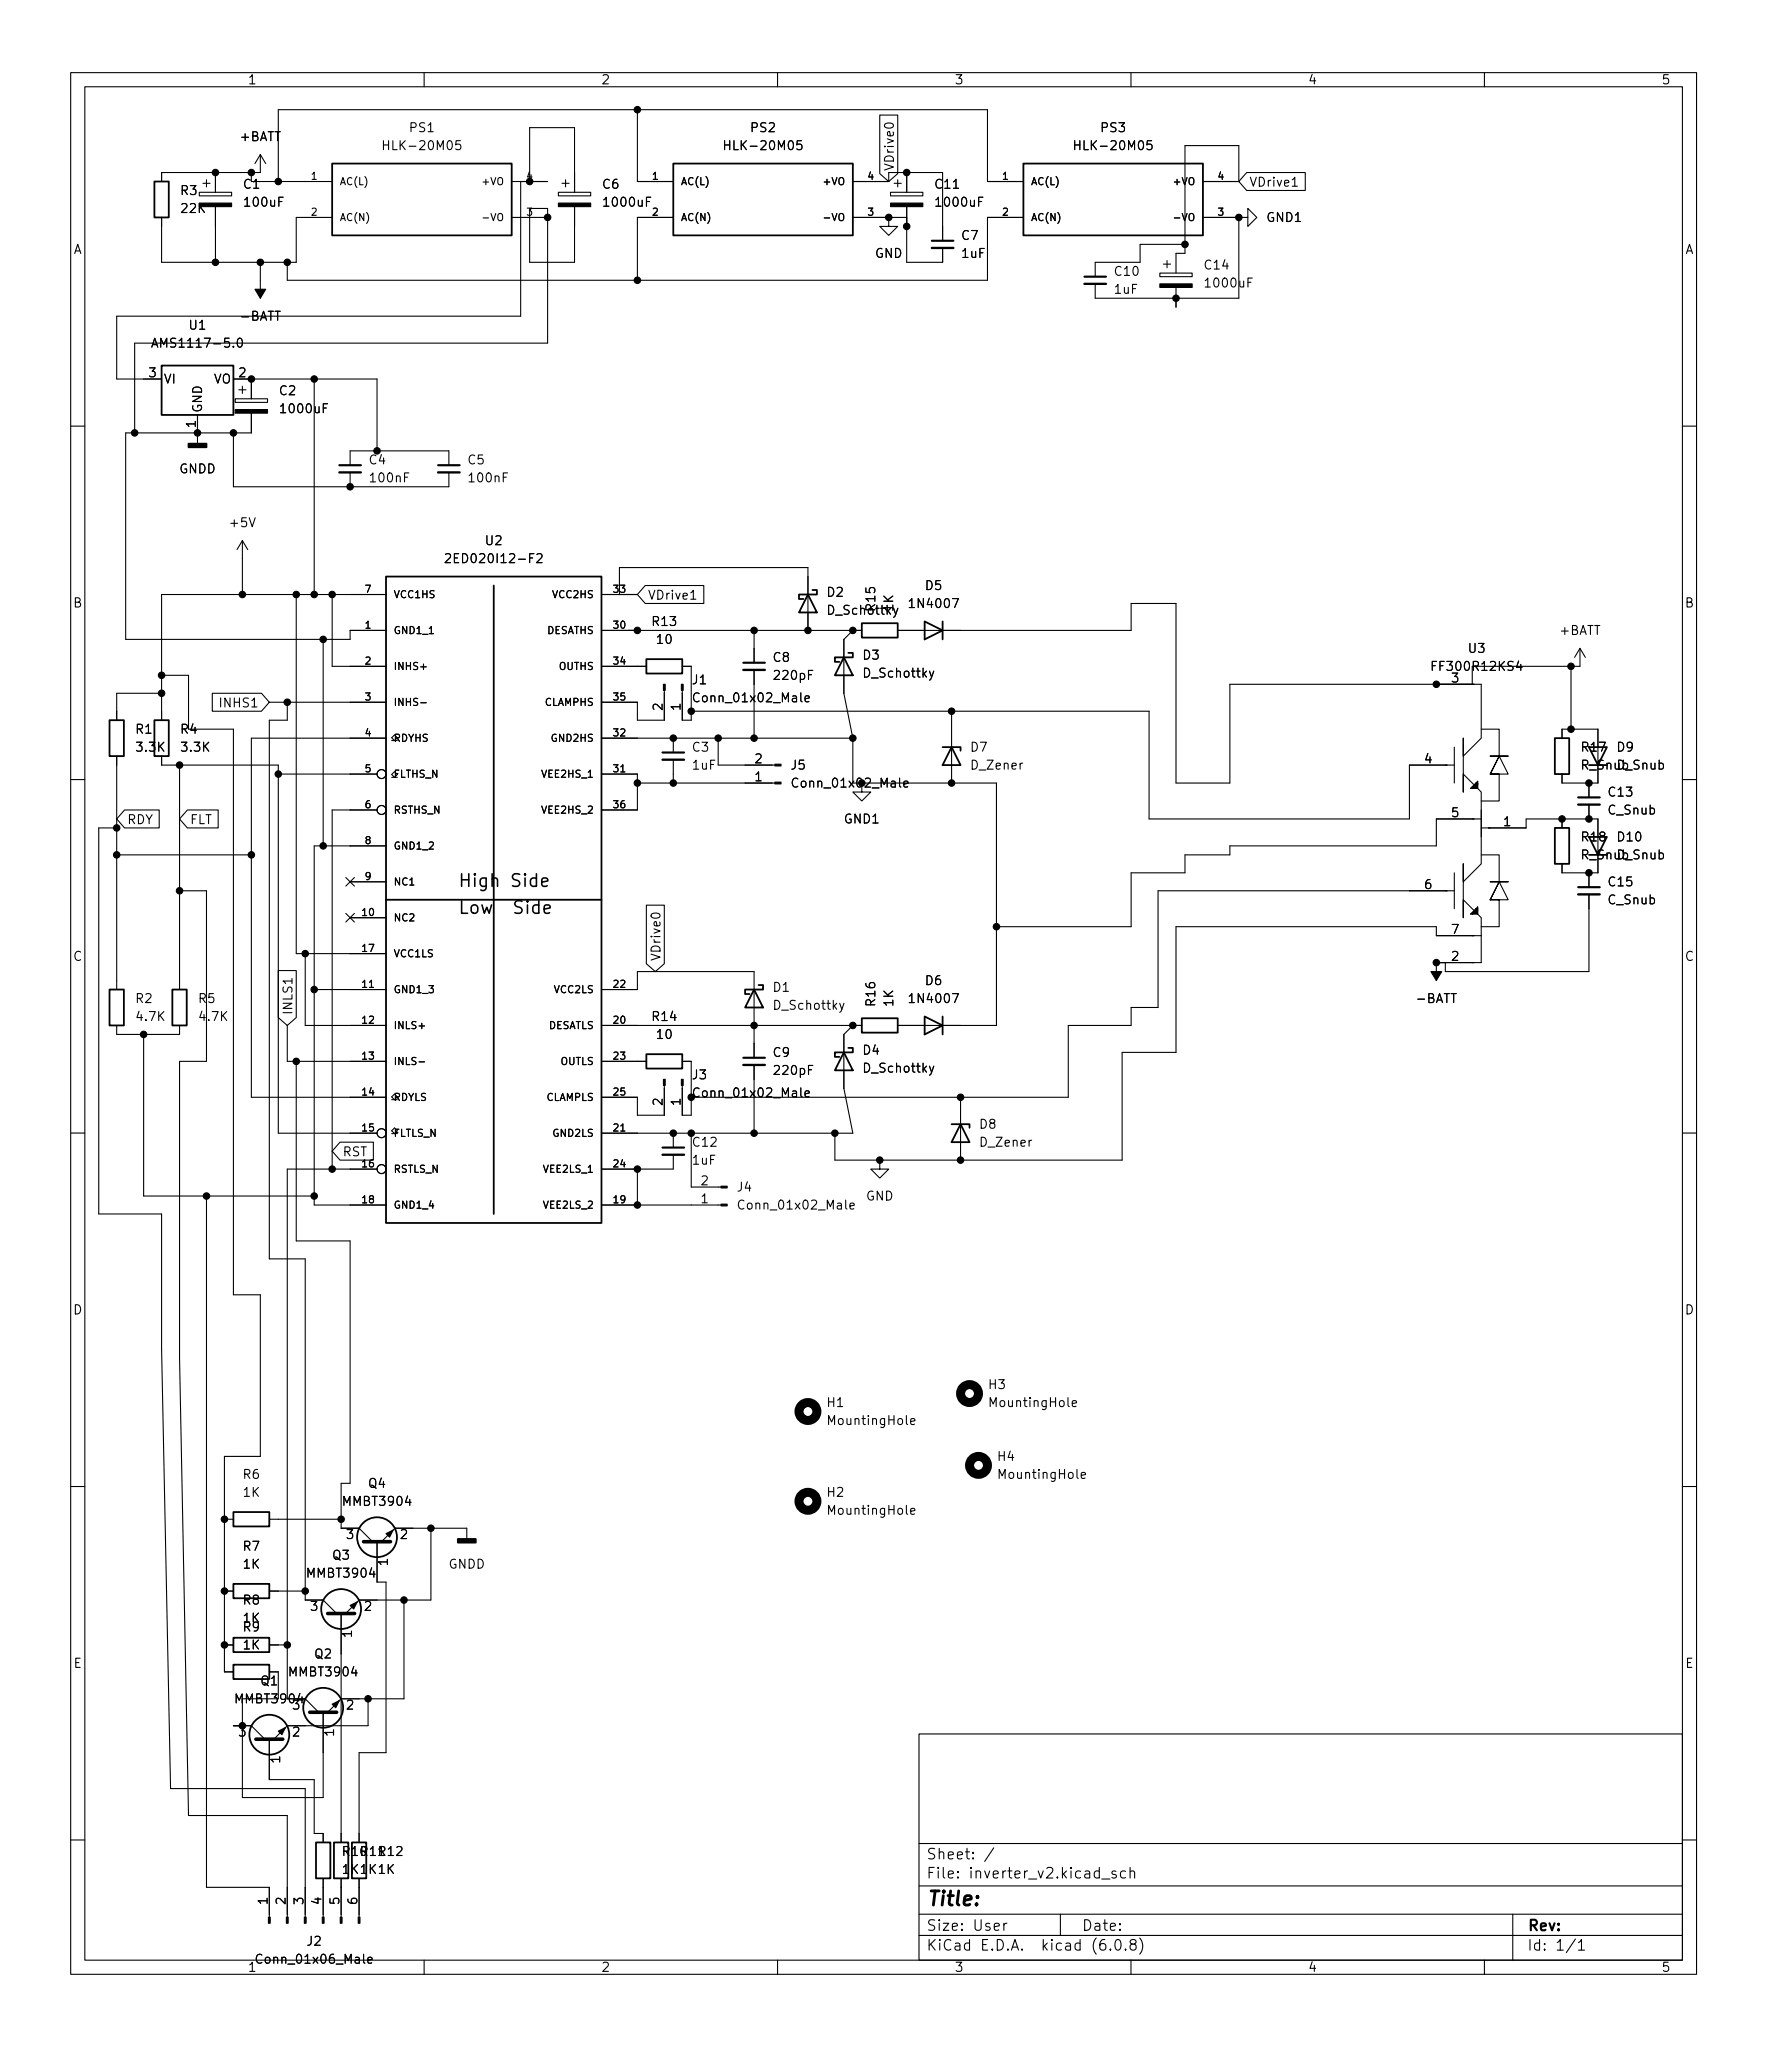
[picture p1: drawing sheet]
<svg xmlns="http://www.w3.org/2000/svg" width="250mm" height="289mm" viewBox="0 0 250 289" stroke-linecap="round" stroke-linejoin="round" font-family="sans-serif">
<g fill="none" stroke="#000" stroke-width=".15">
<path d="M10 10.3h230v269h-230zM12 12.3h226v265h-226zM54.2 19.9v1.3M60 10.3v2M65.1 19.9h-.6v.6l.1-.1h.5l.1 .2-.1 .5-.1 .1h-.4l-.1-.1M90.2 15.5v10.2h5M102.5 19.9v1.3M110 10.3v2M113.4 19.9h-.6l-.1 .6 .2-.1h.4l.2 .2-.1 .5-.2 .1h-.3l-.2-.1M124.5 16.3h2.5v8.3l-1.3 1.1-1.2-1.1zM125.2 17.5a.69 .69 0 0 1 1.2 .3 .79 .79 0 0 1-1.3 0zM152 19.9v1.3"/>
<path d="M160 10.3v2M162.9 19.9h-.6v.6l.1-.1h.5l.1 .2-.1 .5-.2 .1h-.3l-.1-.1M210 10.3v2M22.9 30.8v6.3h19v-6.3h5.1M28.2 27.2h4.6v.5h-4.6zM28.7 25.9h1M29.2 25.4v1M30.5 24.4v2.8M30.5 29.2v7.9M35.6 24.4v1.3h11.4M36.8 21.9v2.5h-13.9v1.3M36.8 37.1v5.1"/>
<path d="M36.8 21.9l-.7 1.2M36.8 21.9l.8 1.2M39.4 25.7v-10.2h100.3v10.2h5.1M54.2 20.5h.8M68.3 30.8h.8M72.4 25.7h5.1M72.4 30.8h5.1M73.7 25.7v19h-57.2v8.9h6.4M74.9 25.7v-7.6h6.4v9.1M79 27.2h4.6v.5h-4.6zM79.5 25.9h1M80 25.4v1"/>
<path d="M81.3 29.2v7.9h-6.4v-7.6h2.6v19h-58.5v12.7M95.2 30.8h-5v8.8M102.5 20.5h.7M116.6 30.8h.8M120.6 25.7h5.1M120.6 30.8h7.7M125.7 30.8v1.2h1.3l-1.3 1.3-1.2-1.3h1.2M125.7 25.7v-1.3h7.6v9.7M126 27.2h4.6v.5h-4.6zM126.5 25.9h1M127 25.4v1M128.3 29.2v7.9h5v-2"/>
<path d="M128.3 24.4v2.8M144.8 30.8h-5.1v8.8h-99.1v-2.5M152 20.5h.8M164.1 38.6h4.6v.5h-4.6zM164.6 37.4h1M165.1 36.9v1M166.1 30.8h.8M167.6 34.6h-6.3v2.5h-6.4v2M170.2 25.7h5.1M170.2 30.8h5.1M175.3 30.8h1.2v-1.3l1.3 1.3-1.3 1.2v-1.2M175.3 25.7v-5.1h-7.7v15.2h-1.2v2.8"/>
<path d="M175.3 30.8v11.4h-20.4v-2M176.4 24.4h8.3v2.5h-8.3l-1.1-1.2zM182.8 26.3h.7M21.5 49.1l.4-1.3 .4 1.3M21.6 48.7h.6M27.9 58.7v4.1M33 53.6h20.3v10.2M33.3 56.4h4.5v.5h-4.5zM33.7 48l.2-.2a.69 .69 0 0 1 .3 1.2l-.2 .1a.69 .69 0 0 1-.3-1.1zM33.8 55.1h1M34.3 54.6v1M35.6 53.6v2.8"/>
<path d="M35.6 58.4v2.8h-17.8v29.2h31.7v-1.2h5.1M44.4 53.6v30.5M166.4 40.7v2.8M10 60.3h2M33 61.2v7.7h30.5v-2.1M34.3 76.5v7.6M34.3 76.5l-.8 1.2M34.3 76.5l.8 1.2M49.5 65.8v-2h14v2M49.5 66.8v2.1M63 78.4l.2-.1h.3l.2 .1v.3v.2l-.7 .7h.7M76 78.4l.1-.1h.3l.2 .1 .1 .3-.1 .2-.7 .7h.8"/>
<path d="M238 60.3h2M22.9 98.1h-6.4v3.8M22.9 95.5h3.8v7.6h6.3v80.1h3.8v22.8h-5.1v30.5h1.3M30 98.1h7l1.1 1.2-1.1 1.3h-7zM38.1 99.3h16.5M40.6 99.3v2.6h-2.5v76.2h5.1v48.2h2.5l1.9 1.9M41.9 84.1v50.8h12.7M45.7 90.4v29.3M47 84.1v10.2h7.6M54.6 84.1h-31.7v17.8M59.5 94.3h.8M59.5 99.4h.8"/>
<path d="M85.1 94.3h6.3M85.1 89.2h36.8M85.1 84.1h5.1M87.6 84.1v-3.8h26.7v8.9M91.3 82.8h8.3v2.6h-8.3l-1.1-1.3zM94 97.7v4.2h-3.8v-2.6h-5.1M96.5 94.3h1.3v7.6h-1.3v-4.2M97.7 84.8h.7M106.7 89.2v4.5M106.7 94.8v9.6M113.9 98.9l.6-.2-.1-.2-.3-.1-.2 .2 .1 .6h.4M120.6 89.2l-1.2 1.2v7.7l1.2 6.3"/>
<path d="M127 89.2h33v-3.8h6.4v25.4h7.6v-14h35.5v7.6l-2.5 2.6v-2.6v7.6v-2.5l2.5 2.5v6.4M127 86l-.4 1.2-.2 .1M132.1 94.9l-.4 1.2-.2 .1M214.8 93.5l-.3 .9h.8M222.2 94.3v8.8M223.5 91.7v2.6h-15.2v2.5M223.5 91.7l-.7 1.3M223.5 91.7l.8 1.3M10 110.3h2M16.5 107v33M16.5 117.1h-2.5v54.6h8.9v19.1l1.2 62.2h19.1v18.2M17.6 114.6h4.9v2.5h-4.9l-1.1-1.3z"/>
<path d="M22.9 107v1.2h16.5v52.1h13.9M25.4 108.2v31.8M26.5 114.6h4.4v2.5h-4.4l-1.1-1.3zM39.4 109.5h13.9M53.3 114.6h-6.3v50.8M54.6 104.4h-19v50.8h19M54.6 119.7h-10.2v50.8h10.2M85.1 109.5h5.1v5.1h-5.1M85.1 104.4h35.5M90.2 110.8h19.4M95.2 104.4v2M95.2 107.5v3.3"/>
<path d="M97.8 100.6h64.8v15.2h36.8v-7.6h6.3M101.6 104.4v3.8h8M120.6 104.4v6.4M121.9 112h-1.3l1.3 1.3 1.3-1.3h-1.3v-1.2h19.1v34.3h-14M127.9 110.9l.6-.1-.1-.2-.4-.1-.1 .2v.6h.5M134.6 100.6v10.2M205.7 105.7v5.1M208.6 111.3l.2-.3v.4h-.5l.6-.6-.3 .3 .3-.2-.1 .4-.2 .1h.3M209 110.5v1h-1l1-1v1l-.2-.7h.2v.2l-.7 .5 .7-.7M209.5 114.6v7.6l-2.5 2.5v-2.5v7.6v-2.5l2.5 2.5v6.4h-6.3v2.5M209.5 103.1h2.6v3.9h1.3h-2.6h1.3l-1.3 2.5 1.3-2.5 1.3 2.5h-2.6h1.3v3.8h-2.6M209.5 115.8h-6.3v3.9h-29.2v1.2h-6.4v2.6h-7.6v7.6h-19"/>
<path d="M209.5 117.1h6.4v-1.3h10.2v7.7h-5.1v-1.3M221 104.4v-1.3h5.1v7.7h-5.1v-1.3M221 115.8v1.3M224.8 110.8v2M224.8 113.8v2M238 110.3h2M16.5 120.9h19.1M25.4 126h3.8v24.1h-3.8v41.9l1.3 64.8h13.9v14.4M39.4 137.3h2.5v6.6l-1.3 1.2-1.2-1.2zM41.3 138.4v.7M43.2 134.9v10.2h11.4M44.4 140h10.2"/>
<path d="M48.9 124.1l1.2 1.2M48.9 129.2l1.2 1.2M49.5 129.8h5.1M49.5 124.7h5.1M50.1 124.1l-1.2 1.2M50.1 129.2l-1.2 1.2M85.1 140h5.1v-2.6h16.5v12.2M91.4 128h2.6v8.3l-1.3 1.1-1.3-1.1zM92.2 129.3a.84 .84 0 0 1 1.2 .2 .69 .69 0 0 1-1.2 .3l-.1-.2zM205.7 126h-41.9v16.5h-3.8v2.6h-8.9v10.1h-53.3M205.7 123.5v5M208.6 129.1l.2-.3v.4h-.5l.6-.6-.3 .3 .3-.3-.1 .5-.2 .1h.3"/>
<path d="M209 128.3v1h-1l1-1v1l-.2-.8h.2v.3l-.7 .5 .7-.8M209.5 120.9h2.6v3.8h1.3h-2.6h1.3l-1.3 2.6 1.3-2.6 1.3 2.6h-2.6h1.3v3.8h-2.6M209.5 132.4h-6.3v-1.3h-36.8v17.8h-7.7v15.2h-40.6v-3.8M224.8 123.5v2M224.8 126.5v10.9h-20.3v-1.2M16.5 145.1v1.2h8.9v-1.2M20.3 146.3v22.9h24.1M40.6 145.1v5h14M41.9 150.1v25.4h7.6v34.3h-1.2v6.4h2.5l1.9 1.9M59.3 145.1h.8M59.3 150.2h.8M85.1 145.1h36.8"/>
<path d="M85.1 150.1h6.3M94 153.5v4.3h-3.8v-2.6h-5.1M96.5 150.1h1.3v7.7h-1.3v-4.3M106.7 150.6v9.7M113.9 154.7l.6-.1-.1-.2-.3-.1-.2 .2 .1 .6h.4M119.4 141.9l-.4 1.2-.2 .1M120.6 145.1l-1.2 1.2v7.6l1.2 6.4h-35.5M132.1 150.8l-.4 1.2-.2 .1M135.9 155.2v8.9M10 160.3h2M29.2 169.2v97.8h8.9v4.2M48.1 161.6h4.7v2.5h-4.7l-1.1-1.3z"/>
<path d="M53.3 165.4h-12.7v74.9M85.1 170.5h16.9M90.2 165.4v5.1M95.2 160.3v2M95.2 163.3v2.1h-10.1M97.8 160.3v7.6h4.2M120.2 170.6l.7-.1-.1-.3h-.4l-.2 .2 .1 .6h.5M124.5 164.1v1.3h1.2l-1.2 1.2-1.3-1.2h1.3M238 160.3h2M151.7 198.5l.6-.1-.1-.2-.3-.1-.2 .2 .1 .6h.4M10 210.3h2M31.7 214.9h1.3"/>
<path d="M38.1 214.9h10.2M53.3 218.1v5.7h1.3v24.1h-3.8v12.7M61 216.2v10.1h-10.2l-1.9 1.9M66 217.7v-1.5h-10.1l-1.9 1.9M128.8 213.8l.6-.1v-.3h-.4l-.2 .1 .1 .7h.5M128.8 201.1l.6-.1v-.3h-.4l-.2 .1 .1 .7h.5M153 208.7l.6-.1-.1-.3h-.4l-.1 .2v.6h.5M238 210.3h2M31.7 225.1h1.3M31.7 232.7h1.3M38.1 225.1h5.1M38.1 232.7h2.5"/>
<path d="M39.4 236.5v3.8h-5.1v14h11.4v-12.1M48.3 228.2v32.4M57.1 226.3v14h-8.8l-1.9 1.9M33 244.1h2.6l1.9 1.9M38.1 246v5.7h6.3v7.7h1.3v1.2M43.2 240.3l1.9 1.9M52.1 240.3v3.8h-11.5l-1.9 1.9M130 245.3h108v32h-108zM10 260.3h2M45.7 265.7v5.5M48.3 265.7v5.5M50.8 265.7v5.5"/>
<path d="M52 277.3l.6-.1v-.3h-.4l-.2 .1 .1 .7h.5M60 277.3v2M110 277.3v2M130 273.8h108M130 270.8h108M130 266.8h108M130 260.8h108M140.6 261.4l-1.3 1.9M142 272.1v1M142.4 272.1h-.2l-.2 .2M150 270.8v3M155.9 265.8h1.1"/>
<path d="M157.1 275.7l.1 .1-.1 .1-.1-.1 .1-.1v.2M157.9 264.7h-.4l-.2 .2 .1 .2 .5 .1v.2v.2l-.2 .1-.4-.1M157.9 274.4a.36 .36 0 0 1 .6 .2 .77 .77 0 0 1-.4 1.3 1 1 0 0 1-.2-1.5zM159.2 275.7l.1 .1-.1 .1v-.1v-.1v.2M159.2 264.7h-.4l-.3 .2v.5l.2 .2 .1 .1 .4-.1M159.9 264.8a.37 .37 0 0 1 .6 .1v.8M159.9 264.2v1.5M160 277.3v2M160.2 275l-.2-.1a.31 .31 0 0 1-.1-.3 .31 .31 0 0 1 .3-.2h.4a.31 .31 0 0 1 .1 .4 .31 .31 0 0 1-.3 .2h-.2l-.3 .3v.4l.3 .2 .4-.1 .1-.2v-.5l-.3-.1M161.2 274.1a1.72 1.72 0 0 1 0 2.3M210 277.3v2M214 270.8v6.5"/>
<path d="M222.9 274.3l-1.3 1.9M223.3 274.8l.4-.4v1.5M223.3 275.9h.9M238 260.3h2"/>
<circle cx="54" cy="114.6" r=".63"/>
<circle cx="54" cy="109.5" r=".63"/>
<circle cx="54" cy="165.4" r=".63"/>
<circle cx="54" cy="160.3" r=".63"/>
</g>
<path d="M131.8 35.1h3.1M153.4 40.2h3.1M48 66.8h3.1M62 66.8h3M105.2 94.8h3M93.7 107.5h3.1M223.3 113.8h3M223.3 126.5h3M105.2 150.6h3M93.7 163.3h3.1" fill="none" stroke="#000" stroke-width=".33"/>
<path d="M131.8 34.1h3.1M153.4 39.1h3.1M48 65.8h3.1M62 65.8h3M105.2 93.7h3M93.7 106.4h3.1M223.3 112.8h3M223.3 125.5h3M105.2 149.6h3M93.7 162.3h3.1" fill="none" stroke="#000" stroke-width=".3"/>
<g fill="#000" stroke="#000" stroke-width=".15">
<path d="M28.2 28.7h4.6v.5h-4.6zM79 28.7h4.6v.5h-4.6zM126 28.7h4.6v.5h-4.6zM36.1 40.9h1.5l-.8 1.3zM33.3 57.9h4.5v.5h-4.5zM164.1 40.2h4.6v.5h-4.6zM93.9 96.8h.2v.9h-.2zM96.4 96.8h.2v.9h-.2zM109.6 108.1h.9v.3h-.9zM109.6 110.6h.9v.3h-.9zM202.4 137.4h1.6l-.8 1.3zM93.9 152.7h.2v.8h-.2z"/>
<path d="M96.4 152.7h.2v.8h-.2zM102 167.8h.9v.2h-.9zM102 170.3h.9v.3h-.9zM54.6 216.9l1-.5-.5 1zM49.5 227.1l1-.5-.5 1zM39.4 244.9l1-.5-.5 1zM47 241.1l1-.5-.5 1zM38 271.2h.2v.9h-.2zM40.5 271.2h.3v.9h-.3zM43.1 271.2h.2v.9h-.2zM45.6 271.2h.2v.9h-.2zM48.1 271.2h.3v.9h-.3z"/>
<path d="M50.7 271.2h.2v.9h-.2z"/>
<circle cx="90.2" cy="15.5" r=".46"/>
<circle cx="30.5" cy="24.4" r=".46"/>
<circle cx="30.5" cy="37.1" r=".46"/>
<circle cx="35.6" cy="24.4" r=".46"/>
<circle cx="36.8" cy="37.1" r=".46"/>
<circle cx="39.4" cy="25.7" r=".46"/>
<circle cx="40.6" cy="37.1" r=".46"/>
<circle cx="74.9" cy="25.7" r=".46"/>
<circle cx="77.5" cy="30.8" r=".46"/>
<circle cx="90.2" cy="39.6" r=".46"/>
<circle cx="125.7" cy="30.8" r=".46"/>
<circle cx="128.3" cy="32" r=".46"/>
<circle cx="128.3" cy="24.4" r=".46"/>
<circle cx="167.6" cy="34.6" r=".46"/>
<circle cx="175.3" cy="30.8" r=".46"/>
<circle cx="35.6" cy="53.6" r=".46"/>
<circle cx="44.4" cy="53.6" r=".46"/>
<circle cx="166.4" cy="42.2" r=".46"/>
<circle cx="19" cy="61.2" r=".46"/>
<circle cx="27.9" cy="61.2" r=".46"/>
<circle cx="33" cy="61.2" r=".46"/>
<circle cx="49.5" cy="68.9" r=".46"/>
<circle cx="53.3" cy="63.8" r=".46"/>
<circle cx="22.9" cy="98.1" r=".46"/>
<circle cx="22.9" cy="95.5" r=".46"/>
<circle cx="34.3" cy="84.1" r=".46"/>
<circle cx="40.6" cy="99.3" r=".46"/>
<circle cx="41.9" cy="84.1" r=".46"/>
<circle cx="44.4" cy="84.1" r=".46"/>
<circle cx="45.7" cy="90.4" r=".46"/>
<circle cx="47" cy="84.1" r=".46"/>
<circle cx="90.2" cy="89.2" r=".46"/>
<circle cx="106.7" cy="89.2" r=".46"/>
<circle cx="114.3" cy="89.2" r=".46"/>
<circle cx="120.6" cy="89.2" r=".46"/>
<circle cx="203.2" cy="96.8" r=".46"/>
<circle cx="222.2" cy="94.3" r=".46"/>
<circle cx="16.5" cy="117.1" r=".46"/>
<circle cx="25.4" cy="108.2" r=".46"/>
<circle cx="39.4" cy="109.5" r=".46"/>
<circle cx="45.7" cy="119.7" r=".46"/>
<circle cx="90.2" cy="110.8" r=".46"/>
<circle cx="95.2" cy="104.4" r=".46"/>
<circle cx="95.2" cy="110.8" r=".46"/>
<circle cx="97.8" cy="100.6" r=".46"/>
<circle cx="101.6" cy="104.4" r=".46"/>
<circle cx="106.7" cy="104.4" r=".46"/>
<circle cx="120.6" cy="104.4" r=".46"/>
<circle cx="134.6" cy="100.6" r=".46"/>
<circle cx="134.6" cy="110.8" r=".46"/>
<circle cx="221" cy="115.8" r=".46"/>
<circle cx="222.2" cy="103.1" r=".46"/>
<circle cx="224.8" cy="110.8" r=".46"/>
<circle cx="224.8" cy="115.8" r=".46"/>
<circle cx="16.5" cy="120.9" r=".46"/>
<circle cx="25.4" cy="126" r=".46"/>
<circle cx="35.6" cy="120.9" r=".46"/>
<circle cx="43.2" cy="134.9" r=".46"/>
<circle cx="44.4" cy="140" r=".46"/>
<circle cx="141" cy="131.1" r=".46"/>
<circle cx="203.2" cy="136.2" r=".46"/>
<circle cx="224.8" cy="123.5" r=".46"/>
<circle cx="20.3" cy="146.3" r=".46"/>
<circle cx="41.9" cy="150.1" r=".46"/>
<circle cx="97.8" cy="155.2" r=".46"/>
<circle cx="106.7" cy="145.1" r=".46"/>
<circle cx="120.6" cy="145.1" r=".46"/>
<circle cx="135.9" cy="155.2" r=".46"/>
<circle cx="29.2" cy="169.2" r=".46"/>
<circle cx="44.4" cy="169.2" r=".46"/>
<circle cx="47" cy="165.4" r=".46"/>
<circle cx="90.2" cy="170.5" r=".46"/>
<circle cx="90.2" cy="165.4" r=".46"/>
<circle cx="95.2" cy="160.3" r=".46"/>
<circle cx="97.8" cy="160.3" r=".46"/>
<circle cx="106.7" cy="160.3" r=".46"/>
<circle cx="118.1" cy="160.3" r=".46"/>
<circle cx="124.5" cy="164.1" r=".46"/>
<circle cx="135.9" cy="164.1" r=".46"/>
<circle cx="31.7" cy="214.9" r=".46"/>
<circle cx="48.3" cy="214.9" r=".46"/>
<circle cx="61" cy="216.2" r=".46"/>
<circle cx="31.7" cy="225.1" r=".46"/>
<circle cx="31.7" cy="232.7" r=".46"/>
<circle cx="40.6" cy="232.7" r=".46"/>
<circle cx="43.2" cy="225.1" r=".46"/>
<circle cx="57.1" cy="226.3" r=".46"/>
<circle cx="34.3" cy="244.1" r=".46"/>
<circle cx="52.1" cy="240.3" r=".46"/>
</g>
<g fill="none" stroke="#000" stroke-width=".25">
<path d="M21.8 25.7h2.1v5.1h-2.1zM47 23.1h25.4v10.2h-25.4zM95.2 23.1h25.4v10.2h-25.4zM144.8 23.1h25.4v10.2h-25.4zM22.9 51.7h10.1v7h-10.1zM54.6 81.6h30.5v91.4h-30.5zM69.8 82.8v88.9M91.4 93.2h5.1v2.1h-5.1zM114.3 84.1l1.3 2.5h-2.6zM114.9 83.5h.7v.6h-2.6v.6h.7M119.4 93l1.2 2.5h-2.5zM120 92.4h.6v.6h-2.5v.6h.6"/>
<path d="M121.9 88.2h5.1v2h-5.1zM130.8 87.9l2.5 1.3-2.5 1.2zM133.3 87.9v2.5M15.5 101.9h2v5.1h-2zM21.8 101.9h2.1v5.1h-2.1zM133.3 105.7h2.6v.5M134.6 105.7l1.3 2.5h-2.6zM220 104.4h2v5.1h-2zM220 117.1h2v5.1h-2zM224.8 105.7h2.5l-1.2 2.5zM224.8 118.4h2.5l-1.2 2.5zM15.5 140h2v5.1h-2z"/>
<path d="M24.4 140h2v5.1h-2zM54.6 127.3h30.5M106.7 140l1.2 2.5h-2.5zM107.3 139.3h.6v.7h-2.5v.6h.6M91.4 149.1h5.1v2.1h-5.1zM119.4 148.9l1.2 2.5h-2.5zM120 148.2h.6v.7h-2.5v.6h.6M121.9 144h5.1v2.1h-5.1zM130.8 143.8l2.5 1.3-2.5 1.2zM133.3 143.8v2.5M134.6 159h2.6v.5M135.9 159l1.3 2.6h-2.6z"/>
<path d="M33 213.9h5.1v2h-5.1zM33 224.1h5.1v2h-5.1zM33 235.5h5.1v2h-5.1zM33 231.7h5.1v2h-5.1zM44.7 260.6h2v5.1h-2zM47.2 260.6h2.1v5.1h-2.1zM49.8 260.6h2v5.1h-2z"/>
<circle cx="53.3" cy="217.4" r="2.82"/>
<circle cx="48.3" cy="227.6" r="2.82"/>
<circle cx="38.1" cy="245.4" r="2.82"/>
<circle cx="45.7" cy="241.6" r="2.82"/>
</g>
<g fill="none" stroke="#000" stroke-width="1.3">
<circle cx="114.3" cy="199.7" r="1.27"/>
<circle cx="137.2" cy="197.1" r="1.27"/>
<circle cx="114.3" cy="212.4" r="1.27"/>
<circle cx="138.4" cy="207.3" r="1.27"/>
</g>
<path d="M26.7 62.8h2.5v.5h-2.5zM64.8 217.7h2.5v.5h-2.5z" fill="#000" stroke="#000" stroke-width=".25"/>
<path d="M76.6 124.8l.9-.2-.1-.3-.5-.1-.3 .2 .1 .9 .2 .1 .5-.1M77 128.6l.8-.2v-.3l-.6-.1-.2 .3 .1 .8 .1 .1 .6-.1" fill="none" stroke="#000" stroke-width=".22"/>
<path d="M51.4 218.1h3.8M46.4 228.2h3.8M36.2 246h3.8M43.8 242.2h3.8" fill="none" stroke="#000" stroke-width=".51"/>
<text font-size="2.8" x="131" y="269.6">Title:</text>
<g font-size="2.5">
<text x="65.6" y="125.5">High Side</text>
<text x="65.7" y="129.3">Low Side</text>
</g>
<g font-size="2.1">
<text x="131" y="263">Sheet: /</text>
<text x="131" y="265.7">File: inverter_v2.kicad_sch</text>
<text x="131" y="275.9">KiCad E.D.A. kicad (6.0.8)</text>
<text x="131" y="273.1">Size: User</text>
<text x="153" y="273.1">Date:</text>
<text x="216" y="273.1">Rev:</text>
<text x="216" y="275.9">Id: 1/1</text>
</g>
<g font-size="1.8">
<text x="35" y="11.9">1</text>
<text x="85" y="11.9">2</text>
<text x="135" y="11.9">3</text>
<text x="185" y="11.9">4</text>
<text x="235" y="11.9">5</text>
<text x="34" y="20">+BATT</text>
<text x="54.9" y="21.2">HLK-20M05</text>
<text x="58" y="18.7">PS1</text>
<text x="103.1" y="21.2">HLK-20M05</text>
<text x="106.3" y="18.7">PS2</text>
<text x="152.7" y="21.2">HLK-20M05</text>
<text x="155.8" y="18.7">PS3</text>
<text x="25.6" y="27.6">R3</text>
<text x="34.5" y="26.7">C1</text>
<text x="34.7" y="29.2">100uF</text>
<text x="85.3" y="26.7">C6</text>
<text x="85.7" y="29.2">1000uF</text>
<text x="126.5" y="24.2" transform="rotate(-90 126.5 24.2)">VDrive0</text>
<text x="132.4" y="26.7">C11</text>
<text x="132.6" y="29.2">1000uF</text>
<text x="176.7" y="26.4">VDrive1</text>
<text x="10.3" y="35.9">A</text>
<text x="25.7" y="30.1">22K</text>
<text x="136.1" y="33.9">C7</text>
<text x="179.2" y="31.4">GND1</text>
<text x="238.4" y="35.9">A</text>
<text x="123.8" y="36.5">GND</text>
<text x="136.1" y="36.5">1uF</text>
<text x="157.7" y="41.6">1uF</text>
<text x="157.8" y="39">C10</text>
<text x="170.5" y="38.1">C14</text>
<text x="170.7" y="40.7">1000uF</text>
<text x="26.8" y="46.6">U1</text>
<text x="34.2" y="45.4">-BATT</text>
<text x="21.1" y="53.4">3</text>
<text x="22.5" y="49.2">AMS1117-5.0</text>
<text x="33.8" y="53.4">2</text>
<text x="23.1" y="54.3">VI</text>
<text x="28.6" y="58.4" transform="rotate(-90 28.6 58.4)">GND</text>
<text x="30.2" y="54.3">VO</text>
<text x="39.6" y="55.9">C2</text>
<text x="39.9" y="58.4">1000uF</text>
<text x="27.7" y="60.5" transform="rotate(-90 27.7 60.5)">1</text>
<text x="52.3" y="65.7">C4</text>
<text x="66.2" y="65.7">C5</text>
<text x="25.3" y="67">GNDD</text>
<text x="52.5" y="68.2">100nF</text>
<text x="66.5" y="68.2">100nF</text>
<text x="32.7" y="74.6">+5V</text>
<text x="68.7" y="77.1">U2</text>
<text x="64.1" y="79.7">2ED020I12-F2</text>
<text x="130.9" y="83.5">D5</text>
<text x="10.3" y="85.9">B</text>
<text x="91.6" y="84.8">VDrive1</text>
<text x="92.4" y="88.5">R13</text>
<text x="117" y="84.4">D2</text>
<text x="117.2" y="87">D_Schottky</text>
<text x="123.8" y="86.3" transform="rotate(-90 123.8 86.3)">R15</text>
<text x="126.4" y="86.4" transform="rotate(-90 126.4 86.4)">1K</text>
<text x="129" y="86">1N4007</text>
<text x="220.6" y="89.8">+BATT</text>
<text x="238.4" y="85.9">B</text>
<text x="93" y="91.1">10</text>
<text x="109.4" y="93.6">C8</text>
<text x="122.1" y="93.3">D3</text>
<text x="122.3" y="95.8">D_Schottky</text>
<text x="203" y="94.9">FF300R12KS4</text>
<text x="207.8" y="92.4">U3</text>
<text x="31.5" y="100.1">INHS1</text>
<text x="93.7" y="100.5" transform="rotate(-90 93.7 100.5)">2</text>
<text x="96.3" y="100.5" transform="rotate(-90 96.3 100.5)">1</text>
<text x="98" y="96.8">J1</text>
<text x="98.6" y="99.3">Conn_01x02_Male</text>
<text x="109.7" y="96.2">220pF</text>
<text x="205.4" y="96.5">3</text>
<text x="19.2" y="103.8">R1</text>
<text x="19.4" y="106.3">3.3K</text>
<text x="25.6" y="103.8">R4</text>
<text x="25.8" y="106.3">3.3K</text>
<text x="98" y="106.3">C3</text>
<text x="106.8" y="108">2</text>
<text x="137.3" y="106.3">D7</text>
<text x="201.6" y="108">4</text>
<text x="223.8" y="106.3">R17</text>
<text x="228.8" y="106.3">D9</text>
<text x="98" y="108.9">1uF</text>
<text x="106.8" y="110.5">1</text>
<text x="111.9" y="108.9">J5</text>
<text x="112.6" y="111.4">Conn_01x02_Male</text>
<text x="137.5" y="108.9">D_Zener</text>
<text x="223.7" y="108.9">R_Snub</text>
<text x="227.6" y="112.7">C13</text>
<text x="228.8" y="108.9">D_Snub</text>
<text x="17.9" y="116.6">RDY</text>
<text x="26.8" y="116.6">FLT</text>
<text x="119.5" y="116.5">GND1</text>
<text x="205.4" y="115.6">5</text>
<text x="212.7" y="116.9">1</text>
<text x="223.8" y="119">R18</text>
<text x="227.5" y="115.2">C_Snub</text>
<text x="228.9" y="119">D10</text>
<text x="201.6" y="125.8">6</text>
<text x="223.7" y="121.6">R_Snub</text>
<text x="227.6" y="125.4">C15</text>
<text x="228.8" y="121.6">D_Snub</text>
<text x="227.5" y="127.9">C_Snub</text>
<text x="10.3" y="135.9">C</text>
<text x="93.4" y="136" transform="rotate(-90 93.4 136)">VDrive0</text>
<text x="205.4" y="135.9">2</text>
<text x="205.4" y="132.1">7</text>
<text x="238.4" y="135.9">C</text>
<text x="19.2" y="141.9">R2</text>
<text x="28.1" y="141.9">R5</text>
<text x="41.4" y="143.6" transform="rotate(-90 41.4 143.6)">INLS1</text>
<text x="109.4" y="140.3">D1</text>
<text x="109.6" y="142.8">D_Schottky</text>
<text x="123.8" y="142.2" transform="rotate(-90 123.8 142.2)">R16</text>
<text x="126.4" y="142.3" transform="rotate(-90 126.4 142.3)">1K</text>
<text x="129" y="141.9">1N4007</text>
<text x="130.9" y="139.3">D6</text>
<text x="200.5" y="141.9">-BATT</text>
<text x="19.4" y="144.4">4.7K</text>
<text x="28.3" y="144.4">4.7K</text>
<text x="92.4" y="144.4">R14</text>
<text x="93" y="147">10</text>
<text x="109.4" y="149.5">C9</text>
<text x="122.1" y="149.2">D4</text>
<text x="98" y="152.7">J3</text>
<text x="98.6" y="155.2">Conn_01x02_Male</text>
<text x="109.7" y="152">220pF</text>
<text x="122.3" y="151.7">D_Schottky</text>
<text x="93.7" y="156.3" transform="rotate(-90 93.7 156.3)">2</text>
<text x="96.3" y="156.3" transform="rotate(-90 96.3 156.3)">1</text>
<text x="138.6" y="159.7">D8</text>
<text x="48.4" y="163.6">RST</text>
<text x="98" y="164.7">1uF</text>
<text x="98.1" y="162.2">C12</text>
<text x="99.2" y="167.7">2</text>
<text x="138.8" y="162.2">D_Zener</text>
<text x="99.2" y="170.2">1</text>
<text x="104.3" y="168.6">J4</text>
<text x="105" y="171.1">Conn_01x02_Male</text>
<text x="122.5" y="169.8">GND</text>
<text x="10.3" y="185.9">D</text>
<text x="238.4" y="185.9">D</text>
<text x="139.9" y="196.5">H3</text>
<text x="117.1" y="199">H1</text>
<text x="117.4" y="201.6">MountingHole</text>
<text x="140.3" y="199">MountingHole</text>
<text x="34.4" y="209.2">R6</text>
<text x="141.2" y="206.7">H4</text>
<text x="141.5" y="209.2">MountingHole</text>
<text x="34.4" y="211.7">1K</text>
<text x="48.7" y="213">MMBT3904</text>
<text x="52.2" y="210.5">Q4</text>
<text x="117.1" y="211.7">H2</text>
<text x="117.4" y="214.3">MountingHole</text>
<text x="34.4" y="219.4">R7</text>
<text x="34.4" y="221.9">1K</text>
<text x="47.1" y="220.6">Q3</text>
<text x="49" y="217.7">3</text>
<text x="54.9" y="221.4" transform="rotate(-90 54.9 221.4)">1</text>
<text x="56.7" y="217.7">2</text>
<text x="63.4" y="221.9">GNDD</text>
<text x="34.4" y="227">R8</text>
<text x="43.6" y="223.2">MMBT3904</text>
<text x="44" y="227.9">3</text>
<text x="51.6" y="227.9">2</text>
<text x="34.4" y="230.8">R9</text>
<text x="34.4" y="233.3">1K</text>
<text x="34.4" y="229.5">1K</text>
<text x="49.8" y="231.6" transform="rotate(-90 49.8 231.6)">1</text>
<text x="10.4" y="235.9">E</text>
<text x="36.9" y="238.4">Q1</text>
<text x="41.1" y="237.1">MMBT3904</text>
<text x="44.5" y="234.6">Q2</text>
<text x="238.4" y="235.9">E</text>
<text x="33.5" y="240.9">MMBT3904</text>
<text x="33.8" y="245.6">3</text>
<text x="41.4" y="241.8">3</text>
<text x="41.4" y="245.6">2</text>
<text x="47.2" y="245.6" transform="rotate(-90 47.2 245.6)">1</text>
<text x="49" y="241.8">2</text>
<text x="39.6" y="249.4" transform="rotate(-90 39.6 249.4)">1</text>
<text x="48.6" y="262.5">R10R11R12</text>
<text x="37.8" y="269.4" transform="rotate(-90 37.8 269.4)">1</text>
<text x="40.4" y="269.4" transform="rotate(-90 40.4 269.4)">2</text>
<text x="42.9" y="269.4" transform="rotate(-90 42.9 269.4)">3</text>
<text x="45.5" y="269.4" transform="rotate(-90 45.5 269.4)">4</text>
<text x="48" y="269.4" transform="rotate(-90 48 269.4)">5</text>
<text x="48.4" y="265.1">1K 1K 1K</text>
<text x="50.5" y="269.4" transform="rotate(-90 50.5 269.4)">6</text>
<text x="43.5" y="275.2">J2</text>
<text x="35" y="278.9">1</text>
<text x="36.8" y="277.8">Conn_01x06_Male</text>
<text x="85" y="278.9">2</text>
<text x="135" y="278.9">3</text>
<text x="185" y="278.9">4</text>
<text x="235" y="278.9">5</text>
</g>
<g font-size="1.4">
<text x="44.1" y="25.4">1</text>
<text x="48" y="26.2">AC(L)</text>
<text x="68.5" y="26.2">+VO</text>
<text x="74.5" y="25.4">4</text>
<text x="92.3" y="25.4">1</text>
<text x="96.3" y="26.2">AC(L)</text>
<text x="116.8" y="26.2">+VO</text>
<text x="122.8" y="25.4">4</text>
<text x="141.8" y="25.4">1</text>
<text x="145.8" y="26.2">AC(L)</text>
<text x="166.3" y="26.2">+VO</text>
<text x="172.3" y="25.4">4</text>
<text x="44.1" y="30.5">2</text>
<text x="48" y="31.3">AC(N)</text>
<text x="68.9" y="31.3">-VO</text>
<text x="74.5" y="30.5">3</text>
<text x="92.3" y="30.5">2</text>
<text x="96.3" y="31.3">AC(N)</text>
<text x="117.1" y="31.3">-VO</text>
<text x="122.8" y="30.5">3</text>
<text x="141.8" y="30.5">2</text>
<text x="145.8" y="31.3">AC(N)</text>
<text x="166.6" y="31.3">-VO</text>
<text x="172.3" y="30.5">3</text>
<text x="51.7" y="83.8">7</text>
<text x="86.8" y="83.8">33</text>
<text x="51.7" y="88.9">1</text>
<text x="55.6" y="89.7">GND1_1</text>
<text x="55.6" y="84.6">VCC1HS</text>
<text x="77.3" y="89.7">DESATHS</text>
<text x="78.3" y="84.6">VCC2HS</text>
<text x="86.8" y="88.9">30</text>
<text x="51.7" y="94">2</text>
<text x="55.6" y="94.8">INHS+</text>
<text x="79.1" y="94.8">OUTHS</text>
<text x="86.8" y="94">34</text>
<text x="51.7" y="99.1">3</text>
<text x="55.6" y="99.8">INHS-</text>
<text x="77.1" y="99.8">CLAMPHS</text>
<text x="86.8" y="99.1">35</text>
<text x="51.7" y="104.2">4</text>
<text x="55.6" y="104.9">RDYHS</text>
<text x="78.2" y="104.9">GND2HS</text>
<text x="86.8" y="104.2">32</text>
<text x="51.7" y="109.2">5</text>
<text x="55.6" y="110">FLTHS_N</text>
<text x="76.9" y="110">VEE2HS_1</text>
<text x="86.8" y="109.2">31</text>
<text x="51.7" y="114.3">6</text>
<text x="51.7" y="119.4">8</text>
<text x="55.6" y="115.1">RSTHS_N</text>
<text x="76.9" y="115.1">VEE2HS_2</text>
<text x="86.8" y="114.3">36</text>
<text x="51.7" y="124.5">9</text>
<text x="55.6" y="120.2">GND1_2</text>
<text x="55.6" y="125.2">NC1</text>
<text x="51.3" y="129.6">10</text>
<text x="55.6" y="130.3">NC2</text>
<text x="51.3" y="134.6">17</text>
<text x="55.6" y="135.4">VCC1LS</text>
<text x="51.3" y="139.7">11</text>
<text x="55.6" y="140.5">GND1_3</text>
<text x="78.5" y="140.5">VCC2LS</text>
<text x="86.8" y="139.7">22</text>
<text x="51.3" y="144.8">12</text>
<text x="51.3" y="149.9">13</text>
<text x="55.6" y="145.6">INLS+</text>
<text x="77.5" y="145.6">DESATLS</text>
<text x="86.8" y="144.8">20</text>
<text x="86.8" y="149.9">23</text>
<text x="51.3" y="155">14</text>
<text x="55.6" y="150.6">INLS-</text>
<text x="55.6" y="155.7">RDYLS</text>
<text x="77.2" y="155.7">CLAMPLS</text>
<text x="79.3" y="150.6">OUTLS</text>
<text x="86.8" y="155">25</text>
<text x="51.3" y="160">15</text>
<text x="55.6" y="160.8">FLTLS_N</text>
<text x="78.3" y="160.8">GND2LS</text>
<text x="86.8" y="160">21</text>
<text x="51.3" y="165.1">16</text>
<text x="55.6" y="165.9">RSTLS_N</text>
<text x="77.1" y="165.9">VEE2LS_1</text>
<text x="86.8" y="165.1">24</text>
<text x="51.3" y="170.2">18</text>
<text x="55.6" y="171">GND1_4</text>
<text x="77.1" y="171">VEE2LS_2</text>
<text x="86.8" y="170.2">19</text>
</g>
</svg>
